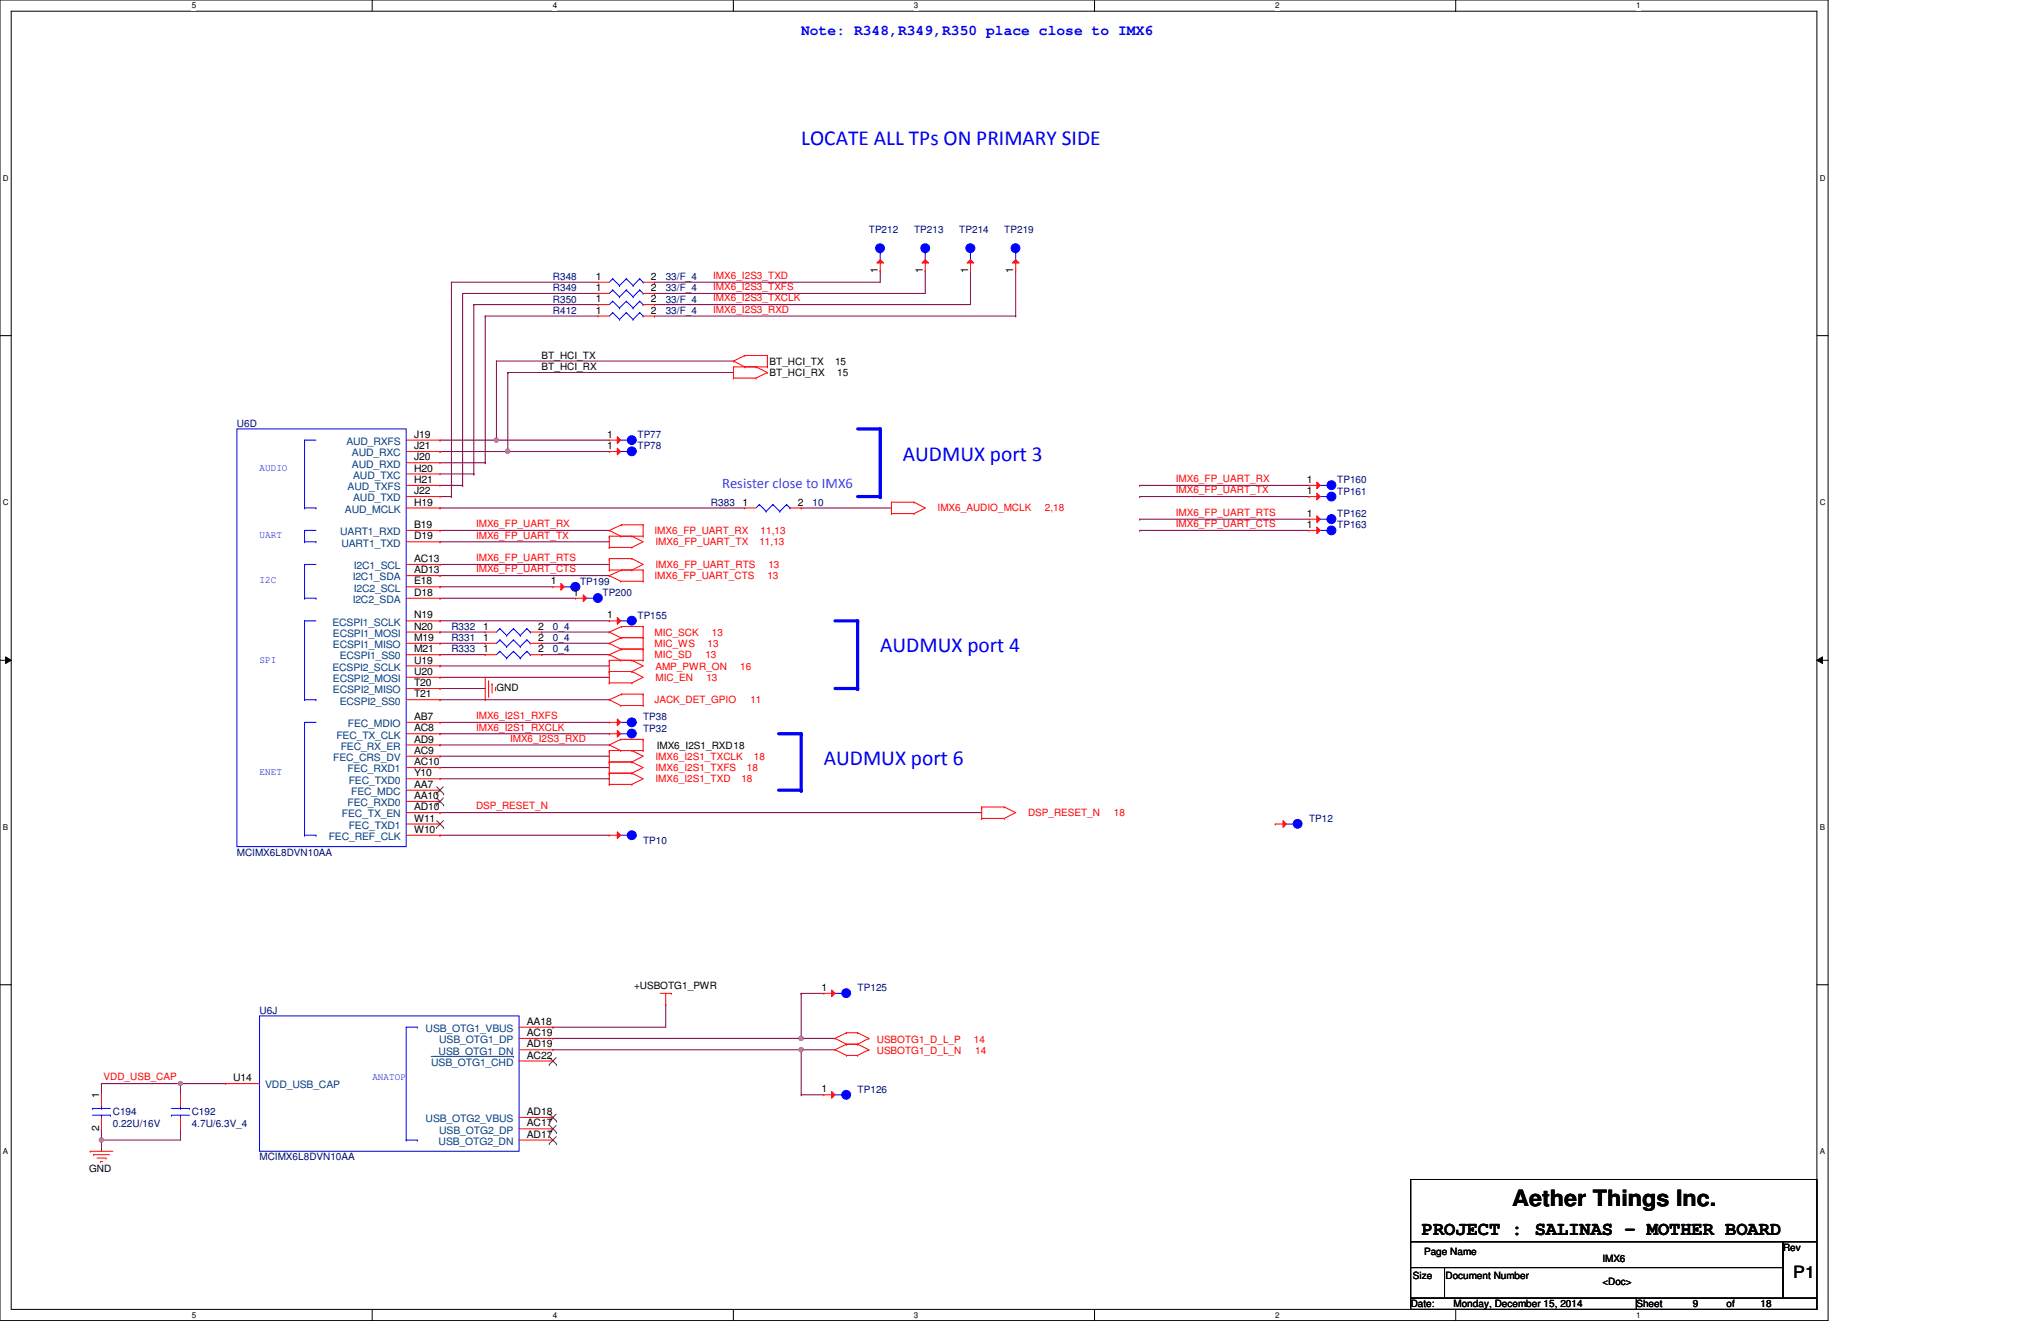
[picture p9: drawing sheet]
<svg xmlns="http://www.w3.org/2000/svg" width="432mm" height="279mm" viewBox="0 0 432 279" stroke-linecap="round" stroke-linejoin="round" font-family="sans-serif">
<path d="M0 0h386.8v279.3h-386.8zM2.4 2.4h382v274.5h-382z" fill="none" stroke="#000" stroke-width=".21"/>
<g fill="#fff">
<path d="M40.6 .3h.9v1.9h-.9z"/>
<path d="M40.6 277.2h.9v1.9h-.9z"/>
</g>
<path d="M78.7 0v2.4M78.7 276.9v2.4" fill="none" stroke="#000" stroke-width=".21"/>
<g fill="#fff">
<path d="M116.9 .3h1v1.9h-1z"/>
<path d="M116.9 277.2h1v1.9h-1z"/>
</g>
<path d="M155.2 0v2.4M155.2 276.9v2.4" fill="none" stroke="#000" stroke-width=".21"/>
<g fill="#fff">
<path d="M193.3 .3h1v1.9h-1z"/>
<path d="M193.3 277.2h1v1.9h-1z"/>
</g>
<path d="M231.6 0v2.4M231.6 276.9v2.4" fill="none" stroke="#000" stroke-width=".21"/>
<g fill="#fff">
<path d="M269.7 .3h1v1.9h-1z"/>
<path d="M269.7 277.2h1v1.9h-1z"/>
</g>
<path d="M308 0v2.4M308 276.9v2.4" fill="none" stroke="#000" stroke-width=".21"/>
<g fill="#fff">
<path d="M346.2 .3h.9v1.9h-.9z"/>
<path d="M346.2 277.2h.9v1.9h-.9z"/>
<path d="M.6 36.7h1.2v1.9h-1.2z"/>
<path d="M385 36.7h1.2v1.9h-1.2z"/>
<path d="M.6 105.3h1.2v1.9h-1.2z"/>
<path d="M385 105.3h1.2v1.9h-1.2z"/>
</g>
<path d="M0 71h2.4M384.4 71h2.4" fill="none" stroke="#000" stroke-width=".21"/>
<g fill="#fff">
<path d="M.6 173.9h1.1v2h-1.1z"/>
<path d="M385 173.9h1.1v2h-1.1z"/>
</g>
<path d="M0 139.7h2.4M1.2 138.9l1.2 .8-1.2 .6zM384.4 139.7l1.2-.8v1.4zM384.4 139.7h2.4" fill="none" stroke="#000" stroke-width=".21"/>
<path d="M1.2 138.9l1.2 .8-1.2 .6zM384.4 139.7l1.2-.8v1.4z" fill="#000"/>
<g fill="#fff">
<path d="M.6 242.6h1.1v1.9h-1.1z"/>
<path d="M385 242.6h1.1v1.9h-1.1z"/>
</g>
<path d="M0 208.3h2.4M384.4 208.3h2.4" fill="none" stroke="#000" stroke-width=".21"/>
<path d="M164.7 155.2h4.8" fill="none" stroke="#00f" stroke-width=".68"/>
<circle cx="169.5" cy="155.2" r=".34" fill="#00f"/>
<path d="M169.5 155.2v11.9" fill="none" stroke="#00f" stroke-width=".68"/>
<circle cx="169.5" cy="167.1" r=".34" fill="#00f"/>
<path d="M164.7 167.1h4.8" fill="none" stroke="#00f" stroke-width=".68"/>
<circle cx="169.5" cy="167.1" r=".34" fill="#00f"/>
<path d="M176.7 131.3h4.7" fill="none" stroke="#00f" stroke-width=".68"/>
<circle cx="181.4" cy="131.3" r=".34" fill="#00f"/>
<path d="M181.4 131.3v14.3" fill="none" stroke="#00f" stroke-width=".68"/>
<circle cx="181.4" cy="145.6" r=".34" fill="#00f"/>
<path d="M176.7 145.6h4.7" fill="none" stroke="#00f" stroke-width=".68"/>
<circle cx="181.4" cy="145.6" r=".34" fill="#00f"/>
<path d="M181.4 90.7h4.8" fill="none" stroke="#00f" stroke-width=".68"/>
<circle cx="186.2" cy="90.7" r=".34" fill="#00f"/>
<path d="M186.2 90.7v14.3" fill="none" stroke="#00f" stroke-width=".68"/>
<circle cx="186.2" cy="105" r=".34" fill="#00f"/>
<path d="M181.4 105h4.8" fill="none" stroke="#00f" stroke-width=".68"/>
<circle cx="186.2" cy="105" r=".34" fill="#00f"/>
<path d="M93.1 93.1h.1M93.1 93.1h11.9M93.1 145.6h.1M93.1 145.6h9.6" fill="none" stroke="#800040" stroke-width=".21"/>
<circle cx="105" cy="93.1" r=".45" fill="#f0f"/>
<circle cx="105" cy="93.1" r=".45" fill="none" stroke="#f0f" stroke-width=".21"/>
<path d="M93.1 95.5h.1M93.1 95.5h14.3" fill="none" stroke="#800040" stroke-width=".21"/>
<circle cx="107.4" cy="95.5" r=".47" fill="#f0f"/>
<circle cx="107.4" cy="95.5" r=".47" fill="none" stroke="#f0f" stroke-width=".21"/>
<g fill="none" stroke="#800040" stroke-width=".21">
<path d="M95.5 59.7h.1M95.5 59.7h31M138.5 59.7h.1M186.2 57.3h.1M186.2 57.3v2.4h-47.7M195.7 57.3h.1M195.7 57.3v4.8h-57.2M205.3 57.3h.1M205.3 57.3v7.1h-66.8M97.9 62.1h.1M97.9 62.1h28.6M100.2 64.4h.1"/>
<path d="M100.2 64.4h26.3M105 76.4h.1M105 76.4h50.2M105 76.4v16.7M107.4 78.8h.1M107.4 78.8h47.8M107.4 78.8v16.7M138.5 62.1h.1M138.5 64.4h.1M93.1 97.9h9.6M102.7 97.9h.1M105 93.1h.1"/>
<path d="M105 93.1h23.9M107.4 95.5h.1M107.4 95.5h21.5M93.1 107.4h.1M93.1 112.2h.1M93.1 114.6h.1M93.1 119.4h.1M93.1 102.7h4.8M93.1 107.4h64.5M93.1 105h2.4M93.1 112.2h35.8M93.1 114.6h35.8"/>
<path d="M93.1 119.4h35.8M93.1 100.2h7.1M95.5 105h.1M97.9 102.7h.1M100.2 100.2h.1M169.5 107.4h.1M169.5 107.4h19.1M241.1 102.7h.1M241.1 105h.1M241.1 109.8h.1M241.1 112.2h.1M241.1 102.7h35.8"/>
<path d="M241.1 105h35.8M241.1 112.2h35.8M241.1 109.8h35.8M93.1 131.3h.1M93.1 121.8h.1M93.1 138.5h.1M93.1 136.1h.1M93.1 133.7h.1M93.1 126.5h.1M93.1 124.1h.1M93.1 138.5h9.6M93.1 131.3h35.8"/>
<path d="M93.1 121.8h35.8M93.1 136.1h9.6M93.1 133.7h9.6M93.1 126.5h28.7M93.1 124.1h23.9M114.6 138.5h.1M114.6 136.1h.1M114.6 133.7h.1M114.6 138.5h14.3M114.6 136.1h14.3M114.6 133.7h14.3M93.1 155.2h.1"/>
<path d="M93.1 152.8h.1M93.1 140.8h.1M93.1 143.3h.1M93.1 148h.1M93.1 159.9h.1M93.1 155.2h35.8M93.1 152.8h35.8M93.1 140.8h35.8M93.1 143.3h35.8M93.1 148h35.8M93.1 159.9h35.8M93.1 176.7h.1"/>
<path d="M93.1 171.9h.1M93.1 176.7h35.8M93.1 164.7h35.8M93.1 162.3h35.8M93.1 171.9h114.6M128.9 164.7h.1M128.9 162.3h.1M21.5 229.2h.1M21.5 229.2h16.7"/>
</g>
<circle cx="38.2" cy="229.2" r=".45" fill="#f0f"/>
<circle cx="38.2" cy="229.2" r=".45" fill="none" stroke="#f0f" stroke-width=".21"/>
<path d="M21.5 229.2h.1M21.5 238.8h.1M21.5 229.2v2.4M21.5 238.8v4.7M38.2 229.2h.1M38.2 238.8h.1M38.2 229.2v2.4M38.2 238.8v2.3h-16.7M38.2 229.2h9.6M21.5 241.1h.1" fill="none" stroke="#800040" stroke-width=".21"/>
<circle cx="21.4" cy="241.1" r=".45" fill="#f0f"/>
<circle cx="21.4" cy="241.1" r=".45" fill="none" stroke="#f0f" stroke-width=".21"/>
<path d="M117 217.3h.1M117 219.6h52.5M140.8 212.5h.1M140.8 212.5v4.8h-23.8M169.5 219.6h.1M117 222h52.5M169.5 222h.1" fill="none" stroke="#800040" stroke-width=".21"/>
<circle cx="169.5" cy="222" r=".45" fill="#f0f"/>
<circle cx="169.5" cy="222" r=".45" fill="none" stroke="#f0f" stroke-width=".21"/>
<path d="M169.5 210.1h.1M169.5 210.1v9.5" fill="none" stroke="#800040" stroke-width=".21"/>
<circle cx="169.5" cy="219.6" r=".46" fill="#f0f"/>
<circle cx="169.5" cy="219.6" r=".46" fill="none" stroke="#f0f" stroke-width=".21"/>
<g fill="none" stroke="#800040" stroke-width=".21">
<path d="M95.5 59.7v45.3M214.9 57.3v9.5M97.9 62.1v40.6M100.2 64.4v35.8M102.7 66.8h.1M102.7 66.8h23.8M102.7 66.8v31.1M138.5 66.8h.1M138.5 66.8h76.4M214.9 66.8h.1M102.7 97.9h.1M95.5 105h.1"/>
<path d="M97.9 102.7h.1M100.2 100.2h.1M93.1 157.6h.1M93.1 157.6h35.8M169.5 210.1h.1M169.5 219.6h.1M169.5 210.1h4.8M169.5 219.6h7.2M169.5 222h.1M169.5 231.6h.1M169.5 222v9.6M169.5 231.6h4.8"/>
<path d="M169.5 222h7.2"/>
</g>
<g fill="none" stroke="#f00" stroke-width=".21">
<path d="M155.2 80h.1M155.2 77.6h.1M155.2 76.4h.1M155.2 77.6h7.1M155.2 80h4.7M155.2 77.6v2.4M155.2 76.4l2.4 1.2M157.6 75.2h.1M157.6 77.6h.1M157.6 75.2l-2.4 1.2M157.6 75.2h4.7M159.9 77.6h.1"/>
<path d="M159.9 80h.1M159.9 77.6l2.4 1.2M162.3 78.8h.1M162.3 75.2h.1M162.3 77.6h.1M162.3 78.8l-2.4 1.2M162.3 75.2v2.4M128.9 113.4h.1M128.9 115.8h.1M128.9 113.6h.1M128.9 112.2h.1M128.9 118.2h.1"/>
<path d="M128.9 118.4h.1M128.9 113.4v2.4M128.9 118.2v2.4M128.9 113.4h7.2M128.9 115.8h4.8M128.9 112.2l2.4 1.2M128.9 118.2h4.8M131.3 113.4h.1M131.5 111h.1M131.5 111l-2.6 1.2M131.5 111h4.6M133.7 113.4h.1"/>
<path d="M133.7 115.8h.1M133.7 118.2h.1M133.7 113.4l2.4 1.2-2.4 1.2M133.7 118.2l2.4 1.2-2.4 1.2M136.1 111h.1M136.1 113.4h.1M136.1 111v2.4M188.6 106.2h.1M188.6 108.6h.1M188.6 106.5h.1M188.6 106.2h4.8M188.6 108.6h4.8"/>
<path d="M188.6 106.2v2.4M193.4 106.2h.1M193.4 108.6h.1M193.4 106.2l2.3 1.2-2.3 1.2M128.9 138.5h.1M128.9 139.7h.1M128.9 139.9h.1M128.9 120.6h.1M128.9 121.8h.1M128.9 133.7h.1M128.9 136.1h.1M128.9 139.7v4.7"/>
<path d="M128.9 139.7h7.2M128.9 138.5l2.4 1.2M128.9 120.6h7.2M128.9 121.8l2.4 1.1M128.9 133.7l2.4 1.2M128.9 136.1l2.4 1.2M131.3 139.7h.1M131.3 122.9h.1M131.3 134.9h.1M131.3 137.3h.1M131.3 137.3h4.8M131.3 122.9h4.8"/>
<path d="M131.3 134.9h4.8M131.5 137.3h.1M131.5 120.6h.1M131.5 132.5h.1M131.5 134.9h.1M131.5 137.3l-2.6 1.2M131.5 120.6l-2.6 1.2M131.5 132.5l-2.6 1.2M131.5 132.5h4.6M131.5 134.9l-2.6 1.2M133.7 139.7h.1M133.7 120.6h.1"/>
<path d="M133.7 139.7l2.4 1.1-2.4 1.2M136.1 137.3h.1M136.1 139.7h.1M136.1 120.6h.1M136.1 122.9h.1M136.1 132.5h.1M136.1 134.9h.1M136.1 120.6v2.3M136.1 132.5v7.2M102.7 148h.1M102.7 143.3v4.7M103.4 147.3h.1"/>
<path d="M103.4 144v3.3M104.1 144.7h.1M104.1 144.7v1.9M104.8 145.9h.1M104.8 145.4v.5M128.9 157.6h.1M128.9 158.7h.1M128.9 159h.1M128.9 142h.1M128.9 144.4h.1M128.9 142.3h.1M128.9 148h.1"/>
<path d="M128.9 158.7h7.2M128.9 157.6l2.4 1.1M128.9 158.7v7.2M128.9 142h4.8M128.9 144.4h4.8M128.9 148l2.4 1.2M131.3 156.4h.1M131.3 158.7h.1M131.3 149.2h.1M131.3 156.4l-2.4 1.2M131.3 156.4h4.8M131.3 149.2h4.8"/>
<path d="M131.5 146.8h.1M131.5 146.8l-2.6 1.2M131.5 146.8h4.6M133.7 158.7h.1M133.7 142h.1M133.7 144.4h.1M133.7 158.7l2.4 1.2-2.4 1.3M133.7 142l2.4 1.3-2.4 1.1M136.1 156.4h.1M136.1 158.7h.1M136.1 146.8h.1M136.1 149.2h.1"/>
<path d="M136.1 146.8v2.4M136.1 156.4v2.3M128.9 161.2h.1M128.9 163.5h.1M128.9 165.9h.1M128.9 163.8h.1M128.9 161.4h.1M128.9 161.2h4.8M128.9 163.5h4.8M128.9 165.9h4.8M133.7 161.2h.1M133.7 163.5h.1"/>
<path d="M133.7 165.9h.1M133.7 163.5l2.4 1.2-2.4 1.2M133.7 161.2l2.4 1.1-2.4 1.2M207.7 170.7h.1M207.7 173.1h.1M207.7 170.9h.1M207.7 170.7h4.8M207.7 173.1h4.8M207.7 170.7v2.4M212.5 170.7h.1M212.5 173.1h.1M212.5 170.7l2.4 1.2-2.4 1.2"/>
<path d="M139.7 210.1h2.3M140.8 212.5h.1M140.8 210.1v2.4M142 210.1h.1M176.7 219.6h.1M176.7 219.6l2.4 1.3M179.1 218.4h.1M179.1 218.4l-2.4 1.2M179.1 218.4h2.3M181.4 218.4h.1M181.4 218.4l2.4 1.2M183.8 219.6h.1"/>
<path d="M183.8 219.6l-2.4 1.3M176.7 222h.1M176.7 222l2.4 1.2M179.1 220.9h.1M179.1 223.2h.1M179.1 220.9h2.3M179.1 223.2h2.3M179.1 220.9l-2.4 1.1M181.4 220.9h.1M181.4 223.2h.1M181.4 220.9l2.4 1.1M183.8 222h.1"/>
<path d="M183.8 222l-2.4 1.2M19.1 243.5h.1M19.1 243.5h4.8M19.8 244.2h.1M19.8 244.2h3.4M20.5 244.9h1.9M21.3 245.7h.1M21.3 245.7h.4M22.4 244.9h.1"/>
</g>
<path d="M298.4 249.5h86v13.1h-86zM298.4 268.1h7.2v6.5h-7.2zM298.4 274.6h47.8v2.3h-47.8zM298.4 262.6h78.8v5.5h-78.8zM305.6 268.1h71.6v6.5h-71.6zM346.2 274.6h38.2v2.3h-38.2zM377.2 262.6h7.2v12h-7.2z" fill="none" stroke="#000" stroke-width=".21"/>
<circle cx="121.7" cy="124.1" r=".95" fill="#00f"/>
<g fill="none" stroke="#00f" stroke-width=".21">
<path d="M119.4 124.1h1.4M120.8 124.1h.1"/>
<circle cx="121.7" cy="124.1" r=".95"/>
</g>
<path d="M118.7 123.4l.7 .7-.7 .7z" fill="#f00"/>
<path d="M117 124.1h.1M117 124.1h2.4M118.7 123.4l.7 .7-.7 .7z" fill="none" stroke="#f00" stroke-width=".21"/>
<circle cx="126.5" cy="126.5" r=".94" fill="#00f"/>
<g fill="none" stroke="#00f" stroke-width=".21">
<path d="M124.1 126.5h1.5M125.6 126.5h.1"/>
<circle cx="126.5" cy="126.5" r=".94"/>
</g>
<path d="M123.4 125.8l.7 .7-.7 .8z" fill="#f00"/>
<g fill="none" stroke="#f00" stroke-width=".21">
<path d="M126.5 59.7h.1M126.5 59.7h2.4M136.1 59.7h2.4M138.5 59.7h.1M121.8 126.5h.1M121.8 126.5h2.3M123.4 125.8l.7 .7-.7 .8zM109.8 217.3h7.2M109.8 219.6h7.2M117 217.3h.1M117 219.6h.1M47.8 229.2h.1"/>
<path d="M47.8 229.2h7.1M109.8 236.3h7.2M109.8 238.8h7.2M109.8 222h7.2M109.8 224.4h7.2M117 236.3h.1M117 238.8h.1M117 222h.1M117 224.4h.1M109.8 241.1h7.2M117 241.1h.1"/>
</g>
<g fill="none" stroke="#00f" stroke-width=".21">
<path d="M129.6 59h.1M129.6 59l-.7 .7M129.6 59l1.5 1.4M132.5 59h.1M132.5 59l-1.4 1.4M132.5 59l1.4 1.4M135.3 59h.1M135.3 59l-1.4 1.4M135.3 59l.8 .7M136.1 59.7h.1M131.1 60.4h.1M133.9 60.4h.1"/>
<path d="M54.9 214.9h54.9v28.6h-54.9zM88.3 217.3h.1M88.3 217.3h-2.4v23.8M85.9 241.1h.1M85.9 241.1h2.4M88.3 241.1h.1"/>
</g>
<g fill="none" stroke="#804000" stroke-width=".21">
<path d="M116.2 237.1h.1M116.2 239.5h.1M116.2 225.2h.1M116.2 235.6l1.5 1.5M116.2 238l1.5 1.5M116.2 223.7l1.5 1.5M117.7 235.6l-1.5 1.5M117.7 238l-1.5 1.5M117.7 223.7l-1.5 1.5M117.7 237.1h.1M117.7 239.5h.1M117.7 225.2h.1"/>
<path d="M116.2 241.9h.1M116.2 240.4l1.5 1.5M117.7 240.4l-1.5 1.5M117.7 241.9h.1"/>
</g>
<path d="M91.2 223.4h17.4M108.6 223.4h.1" fill="none" stroke="#004080" stroke-width=".21"/>
<circle cx="281.7" cy="102.6" r=".94" fill="#00f"/>
<g fill="none" stroke="#00f" stroke-width=".21">
<path d="M279.3 102.7h1.5M280.8 102.7h.1"/>
<circle cx="281.7" cy="102.6" r=".94"/>
</g>
<path d="M278.6 101.9l.7 .8-.7 .7z" fill="#f00"/>
<path d="M276.9 102.7h.1M276.9 102.7h2.4M278.6 101.9l.7 .8-.7 .7zM21.5 231.6h.1M21.5 238.8h.1M21.5 231.6v2.4M21.5 236.3v2.5" fill="none" stroke="#f00" stroke-width=".21"/>
<path d="M19.6 234.4h.1M19.6 235.9h3.8M19.6 234.4h3.8M21.5 234.4h.1M21.5 235.9h.1M21.5 234v.4M21.5 235.9v.4M23.4 235.9h.1" fill="none" stroke="#00f" stroke-width=".21"/>
<circle cx="133.7" cy="93.1" r=".95" fill="#00f"/>
<g fill="none" stroke="#00f" stroke-width=".21">
<path d="M131.3 93.1h1.4M132.7 93.1h.1"/>
<circle cx="133.7" cy="93.1" r=".95"/>
</g>
<path d="M130.6 92.4l.7 .7-.7 .7z" fill="#f00"/>
<path d="M128.9 93.1h.1M128.9 93.1h2.4M130.6 92.4l.7 .7-.7 .7z" fill="none" stroke="#f00" stroke-width=".21"/>
<circle cx="274.5" cy="174.2" r=".94" fill="#00f"/>
<g fill="none" stroke="#00f" stroke-width=".21">
<path d="M272.2 174.3h1.4M273.6 174.3h.1"/>
<circle cx="274.5" cy="174.2" r=".94"/>
</g>
<path d="M271.4 173.6l.8 .7-.8 .7z" fill="#f00"/>
<path d="M269.8 174.3h.1M269.8 174.3h2.4M271.4 173.6l.8 .7-.8 .7z" fill="none" stroke="#f00" stroke-width=".21"/>
<circle cx="281.7" cy="105" r=".94" fill="#00f"/>
<g fill="none" stroke="#00f" stroke-width=".21">
<path d="M279.3 105h1.5M280.8 105h.1"/>
<circle cx="281.7" cy="105" r=".94"/>
</g>
<path d="M278.6 104.3l.7 .7-.7 .7z" fill="#f00"/>
<path d="M276.9 105h.1M276.9 105h2.4M278.6 104.3l.7 .7-.7 .7z" fill="none" stroke="#f00" stroke-width=".21"/>
<circle cx="133.7" cy="131.3" r=".95" fill="#00f"/>
<g fill="none" stroke="#00f" stroke-width=".21">
<path d="M131.3 131.3h1.4M132.7 131.3h.1"/>
<circle cx="133.7" cy="131.3" r=".95"/>
</g>
<path d="M130.6 130.6l.7 .7-.7 .7z" fill="#f00"/>
<path d="M126.5 62.1h.1M126.5 62.1h2.4M136.1 62.1h2.4M138.5 62.1h.1M128.9 131.3h.1M128.9 131.3h2.4M130.6 130.6l.7 .7-.7 .7z" fill="none" stroke="#f00" stroke-width=".21"/>
<path d="M129.6 61.3h.1M129.6 61.3l-.7 .8M129.6 61.3l1.5 1.5M131.1 62.8h.1M132.5 61.3h.1M132.5 61.3l-1.4 1.5M132.5 61.3l1.4 1.5M133.9 62.8h.1M135.3 61.3h.1M135.3 61.3l-1.4 1.5M135.3 61.3l.8 .8M136.1 62.1h.1" fill="none" stroke="#00f" stroke-width=".21"/>
<circle cx="186.2" cy="52.5" r=".94" fill="#00f"/>
<g fill="none" stroke="#00f" stroke-width=".21">
<path d="M186.2 53.5h.1M186.2 53.5v1.4"/>
<circle cx="186.2" cy="52.5" r=".94"/>
</g>
<path d="M185.5 55.6l.7-.7 .7 .7z" fill="#f00"/>
<path d="M185.5 55.6l.7-.7 .7 .7zM186.2 57.3h.1M186.2 54.9v2.4" fill="none" stroke="#f00" stroke-width=".21"/>
<circle cx="133.7" cy="152.8" r=".95" fill="#00f"/>
<g fill="none" stroke="#00f" stroke-width=".21">
<path d="M131.3 152.8h1.4M132.7 152.8h.1"/>
<circle cx="133.7" cy="152.8" r=".95"/>
</g>
<path d="M130.6 152.1l.7 .7-.7 .7z" fill="#f00"/>
<path d="M128.9 152.8h.1M128.9 152.8h2.4M130.6 152.1l.7 .7-.7 .7z" fill="none" stroke="#f00" stroke-width=".21"/>
<circle cx="281.7" cy="109.8" r=".94" fill="#00f"/>
<g fill="none" stroke="#00f" stroke-width=".21">
<path d="M279.3 109.8h1.5M280.8 109.8h.1"/>
<circle cx="281.7" cy="109.8" r=".94"/>
</g>
<path d="M278.6 109.1l.7 .7-.7 .7z" fill="#f00"/>
<path d="M276.9 109.8h.1M276.9 109.8h2.4M278.6 109.1l.7 .7-.7 .7z" fill="none" stroke="#f00" stroke-width=".21"/>
<circle cx="195.7" cy="52.5" r=".94" fill="#00f"/>
<g fill="none" stroke="#00f" stroke-width=".21">
<path d="M195.7 53.5h.1M195.7 53.5v1.4"/>
<circle cx="195.7" cy="52.5" r=".94"/>
</g>
<path d="M195 55.6l.7-.7 .8 .7z" fill="#f00"/>
<path d="M195 55.6l.7-.7 .8 .7zM195.7 57.3h.1M195.7 54.9v2.4" fill="none" stroke="#f00" stroke-width=".21"/>
<circle cx="133.7" cy="95.5" r=".95" fill="#00f"/>
<g fill="none" stroke="#00f" stroke-width=".21">
<path d="M131.3 95.5h1.4M132.7 95.5h.1"/>
<circle cx="133.7" cy="95.5" r=".95"/>
</g>
<path d="M130.6 94.8l.7 .7-.7 .7z" fill="#f00"/>
<path d="M128.9 95.5h.1M128.9 95.5h2.4M130.6 94.8l.7 .7-.7 .7zM157.6 107.4h.1M157.6 107.4h2.3M167.1 107.4h2.4M169.5 107.4h.1" fill="none" stroke="#f00" stroke-width=".21"/>
<path d="M160.7 106.7h.1M160.7 106.7l1.4 1.5M160.7 106.7l-.8 .7M162.1 108.2h.1M163.5 106.7h.1M163.5 106.7l1.5 1.5M163.5 106.7l-1.4 1.5M165 108.2h.1M166.4 106.7h.1M166.4 106.7l.7 .7M166.4 106.7l-1.4 1.5M167.1 107.4h.1" fill="none" stroke="#00f" stroke-width=".21"/>
<circle cx="205.3" cy="52.5" r=".95" fill="#00f"/>
<g fill="none" stroke="#00f" stroke-width=".21">
<path d="M205.3 53.5h.1M205.3 53.5v1.4"/>
<circle cx="205.3" cy="52.5" r=".95"/>
</g>
<path d="M204.6 55.6l.7-.7 .7 .7z" fill="#f00"/>
<path d="M204.6 55.6l.7-.7 .7 .7zM205.3 57.3h.1M205.3 54.9v2.4" fill="none" stroke="#f00" stroke-width=".21"/>
<circle cx="281.7" cy="112.2" r=".94" fill="#00f"/>
<g fill="none" stroke="#00f" stroke-width=".21">
<path d="M279.3 112.2h1.5M280.8 112.2h.1"/>
<circle cx="281.7" cy="112.2" r=".94"/>
</g>
<path d="M278.6 111.5l.7 .7-.7 .7z" fill="#f00"/>
<g fill="none" stroke="#f00" stroke-width=".21">
<path d="M126.5 64.4h.1M126.5 66.8h.1M126.5 64.4h2.4M126.5 66.8h2.4M136.1 64.4h2.4M136.1 66.8h2.4M138.5 64.4h.1M138.5 66.8h.1M276.9 112.2h.1M276.9 112.2h2.4M278.6 111.5l.7 .7-.7 .7zM102.7 133.7h.1"/>
<path d="M102.7 138.5h.1M102.7 136.1h.1M102.7 133.7h2.3M102.7 138.5h2.3M102.7 136.1h2.3M112.2 133.7h2.4M112.2 138.5h2.4M112.2 136.1h2.4M114.6 133.7h.1M114.6 138.5h.1M114.6 136.1h.1M38.2 238.8h.1"/>
<path d="M38.2 231.6h.1M38.2 231.6v2.4M38.2 236.3v2.5"/>
</g>
<g fill="none" stroke="#00f" stroke-width=".21">
<path d="M129.6 63.7h.1M129.6 66.1h.1M129.6 63.7l-.7 .7M129.6 63.7l1.5 1.5M129.6 66.1l-.7 .7M129.6 66.1l1.5 1.5M131.1 65.2h.1M131.1 67.6h.1M132.5 63.7h.1M132.5 66.1h.1M132.5 63.7l-1.4 1.5M132.5 63.7l1.4 1.5"/>
<path d="M132.5 66.1l-1.4 1.5M132.5 66.1l1.4 1.5M133.9 65.2h.1M133.9 67.6h.1M135.3 63.7h.1M135.3 66.1h.1M135.3 63.7l-1.4 1.5M135.3 63.7l.8 .7M135.3 66.1l-1.4 1.5M135.3 66.1l.8 .7M136.1 64.4h.1M136.1 66.8h.1"/>
<path d="M105.7 133h.1M105.7 137.8h.1M105.7 135.3h.1M105.7 133l-.7 .7M105.7 133l1.5 1.4M105.7 137.8l-.7 .7M105.7 137.8l1.5 1.4M105.7 135.3l-.7 .8M105.7 135.3l1.5 1.5M107.2 134.4h.1M107.2 139.2h.1M107.2 136.8h.1"/>
<path d="M108.6 133h.1M108.6 137.8h.1M108.6 135.3h.1M108.6 133l-1.4 1.4M108.6 133l1.5 1.4M108.6 137.8l-1.4 1.4M108.6 137.8l1.5 1.4M108.6 135.3l-1.4 1.5M108.6 135.3l1.5 1.5M110.1 134.4h.1M110.1 139.2h.1M110.1 136.8h.1"/>
<path d="M111.5 133h.1M111.5 137.8h.1M111.5 135.3h.1M111.5 133l-1.4 1.4M111.5 133l.7 .7M111.5 137.8l-1.4 1.4M111.5 137.8l.7 .7M111.5 135.3l-1.4 1.5M111.5 135.3l.7 .8M112.2 133.7h.1M112.2 138.5h.1M112.2 136.1h.1"/>
<path d="M36.3 235.9h.1M36.3 234.4h3.8M36.3 235.9h3.8M38.2 235.9h.1M38.2 234.4h.1M38.2 234v.4M38.2 235.9v.4M40.1 234.4h.1"/>
</g>
<circle cx="133.7" cy="155.2" r=".95" fill="#00f"/>
<g fill="none" stroke="#00f" stroke-width=".21">
<path d="M131.3 155.2h1.4M132.7 155.2h.1"/>
<circle cx="133.7" cy="155.2" r=".95"/>
</g>
<path d="M130.6 154.5l.7 .7-.7 .7z" fill="#f00"/>
<path d="M128.9 155.2h.1M128.9 155.2h2.4M130.6 154.5l.7 .7-.7 .7z" fill="none" stroke="#f00" stroke-width=".21"/>
<circle cx="214.8" cy="52.5" r=".94" fill="#00f"/>
<g fill="none" stroke="#00f" stroke-width=".21">
<path d="M214.9 53.5h.1M214.9 53.5v1.4"/>
<circle cx="214.8" cy="52.5" r=".94"/>
</g>
<path d="M214.9 54.9l.7 .7h-1.4z" fill="#f00"/>
<path d="M214.9 54.9l.7 .7h-1.4zM214.9 57.3h.1M214.9 54.9v2.4" fill="none" stroke="#f00" stroke-width=".21"/>
<circle cx="133.7" cy="176.7" r=".95" fill="#00f"/>
<g fill="none" stroke="#00f" stroke-width=".21">
<path d="M131.3 176.7h1.4M132.7 176.7h.1"/>
<circle cx="133.7" cy="176.7" r=".95"/>
</g>
<path d="M130.6 175.9l.7 .8-.7 .7z" fill="#f00"/>
<path d="M128.9 176.7h.1M128.9 176.7h2.4M130.6 175.9l.7 .8-.7 .7z" fill="none" stroke="#f00" stroke-width=".21"/>
<circle cx="179" cy="210.1" r=".94" fill="#00f"/>
<g fill="none" stroke="#00f" stroke-width=".21">
<path d="M176.7 210.1h1.4M178.1 210.1h.1"/>
<circle cx="179" cy="210.1" r=".94"/>
</g>
<path d="M175.9 209.4l.8 .7-.8 .7z" fill="#f00"/>
<g fill="none" stroke="#f00" stroke-width=".21">
<path d="M85.9 93.1h7.2M85.9 95.5h7.2M85.9 97.9h7.2M93.1 93.1h.1M93.1 95.5h.1M93.1 97.9h.1M85.9 102.7h7.2M85.9 100.2h7.2M85.9 105h7.2M85.9 107.4h7.2M85.9 112.2h7.2M85.9 114.6h7.2"/>
<path d="M85.9 119.4h7.2M93.1 102.7h.1M93.1 100.2h.1M93.1 105h.1M93.1 107.4h.1M93.1 112.2h.1M93.1 114.6h.1M93.1 119.4h.1M85.9 121.8h7.2M85.9 124.1h7.2M85.9 126.5h7.2M85.9 131.3h7.2"/>
<path d="M85.9 133.7h7.2M85.9 136.1h7.2M85.9 138.5h7.2M93.1 121.8h.1M93.1 124.1h.1M93.1 126.5h.1M93.1 131.3h.1M93.1 133.7h.1M93.1 136.1h.1M93.1 138.5h.1M85.9 140.8h7.2M85.9 143.3h7.2"/>
<path d="M85.9 145.6h7.2M85.9 148h7.2M85.9 152.8h7.2M85.9 155.2h7.2M85.9 157.6h7.2M85.9 159.9h7.2M93.1 140.8h.1M93.1 143.3h.1M93.1 145.6h.1M93.1 148h.1M93.1 152.8h.1M93.1 155.2h.1"/>
<path d="M93.1 157.6h.1M93.1 159.9h.1M85.9 167.1h7.2M85.9 162.3h7.2M85.9 164.7h7.2M85.9 169.5h7.2M85.9 171.9h7.2M85.9 174.3h7.2M85.9 176.7h7.2M93.1 167.1h.1M93.1 162.3h.1M93.1 164.7h.1"/>
<path d="M93.1 169.5h.1M93.1 171.9h.1M93.1 174.3h.1M93.1 176.7h.1M174.3 210.1h.1M174.3 210.1h2.4M175.9 209.4l.8 .7-.8 .7z"/>
</g>
<g fill="none" stroke="#00f" stroke-width=".21">
<path d="M50.1 90.7h35.8v88.4h-35.8zM64.4 93.1h.1M64.4 93.1h2.4M64.4 93.1v14.3M64.4 107.4h.1M64.4 112.2h.1M64.4 114.6h.1M64.4 119.4h.1M64.4 112.2v2.4M64.4 119.4v7.1M64.4 107.4h2.4M64.4 112.2h2.4"/>
<path d="M64.4 114.6h2.4M64.4 119.4h2.4M66.8 107.4h.1M66.8 114.6h.1M64.4 126.5h.1M64.4 131.3h.1M64.4 131.3v16.7M64.4 126.5h2.4M64.4 131.3h2.4M66.8 126.5h.1M64.4 148h.1M64.4 152.8h.1"/>
<path d="M64.4 152.8v23.9M64.4 148h2.4M64.4 152.8h2.4M66.8 148h.1M64.4 176.7h.1M64.4 176.7h2.4M66.8 176.7h.1"/>
</g>
<path d="M92.3 167.9h.1M92.3 170.3h.1M92.3 175h.1M92.4 166.4l1.5 1.5M92.4 168.8l1.5 1.5M92.4 173.6l1.5 1.4M93.8 166.4l-1.5 1.5M93.8 168.8l-1.5 1.5M93.8 173.6l-1.5 1.4M93.9 167.9h.1M93.9 170.3h.1M93.9 175h.1" fill="none" stroke="#804000" stroke-width=".21"/>
<circle cx="179" cy="231.6" r=".94" fill="#00f"/>
<g fill="none" stroke="#00f" stroke-width=".21">
<path d="M176.7 231.6h1.4M178.1 231.6h.1"/>
<circle cx="179" cy="231.6" r=".94"/>
</g>
<path d="M175.9 230.8l.8 .8-.8 .7z" fill="#f00"/>
<path d="M174.3 231.6h.1M174.3 231.6h2.4M175.9 230.8l.8 .8-.8 .7z" fill="none" stroke="#f00" stroke-width=".21"/>
<circle cx="105" cy="93.1" r=".45" fill="#f0f"/>
<circle cx="105" cy="93.1" r=".45" fill="none" stroke="#f0f" stroke-width=".21"/>
<circle cx="107.4" cy="95.5" r=".47" fill="#f0f"/>
<circle cx="107.4" cy="95.5" r=".47" fill="none" stroke="#f0f" stroke-width=".21"/>
<circle cx="38.2" cy="229.2" r=".45" fill="#f0f"/>
<circle cx="38.2" cy="229.2" r=".45" fill="none" stroke="#f0f" stroke-width=".21"/>
<circle cx="21.4" cy="241.1" r=".45" fill="#f0f"/>
<circle cx="21.4" cy="241.1" r=".45" fill="none" stroke="#f0f" stroke-width=".21"/>
<circle cx="169.5" cy="222" r=".45" fill="#f0f"/>
<circle cx="169.5" cy="222" r=".45" fill="none" stroke="#f0f" stroke-width=".21"/>
<circle cx="169.5" cy="219.6" r=".46" fill="#f0f"/>
<circle cx="169.5" cy="219.6" r=".46" fill="none" stroke="#f0f" stroke-width=".21"/>
<text font-size="4.7" x="319.9" y="255.1">Aether Things Inc.</text>
<g font-size="4.5" fill="#00f">
<text x="169.5" y="30.6">LOCATE ALL TPs ON PRIMARY SIDE</text>
<text x="191" y="97.4">AUDMUX port 3</text>
<text x="186.2" y="138">AUDMUX port 4</text>
<text x="174.3" y="161.9">AUDMUX port 6</text>
</g>
<text font-size="4" x="300.8" y="261.2">PROJECT : SALINAS - MOTHER BOARD</text>
<text font-size="3.6" x="379.4" y="270.3">P1</text>
<text font-size="3.1" fill="#00f" x="169.5" y="7.3">Note: R348,R349,R350 place close to IMX6</text>
<text font-size="3.1" fill="#8000ff" x="152.8" y="103.2">Resister close to IMX6</text>
<g font-size="2.2">
<text x="126.1" y="59.2">1</text>
<text x="137.7" y="59.2">2</text>
<text x="185.7" y="57.8" transform="rotate(-90 185.7 57.8)">1</text>
<text x="195.2" y="57.8" transform="rotate(-90 195.2 57.8)">1</text>
<text x="204.8" y="57.8" transform="rotate(-90 204.8 57.8)">1</text>
<text x="214.4" y="57.8" transform="rotate(-90 214.4 57.8)">1</text>
<text x="126.1" y="61.6">1</text>
<text x="126.1" y="63.9">1</text>
<text x="137.7" y="61.6">2</text>
<text x="137.7" y="63.9">2</text>
<text x="126.1" y="66.3">1</text>
<text x="137.7" y="66.3">2</text>
<text x="87.6" y="92.6">J19</text>
<text x="87.6" y="95">J21</text>
<text x="128.5" y="92.6">1</text>
<text x="128.5" y="95">1</text>
<text x="87.6" y="97.4">J20</text>
<text x="87.6" y="99.7">H20</text>
<text x="87.6" y="102.2">H21</text>
<text x="87.6" y="104.5">J22</text>
<text x="87.6" y="106.9">H19</text>
<text x="157.1" y="106.9">1</text>
<text x="168.8" y="106.9">2</text>
<text x="276.5" y="102.2">1</text>
<text x="276.5" y="104.5">1</text>
<text x="87.6" y="111.7">B19</text>
<text x="276.5" y="109.3">1</text>
<text x="276.5" y="111.7">1</text>
<text x="87.6" y="114.1">D19</text>
<text x="87.6" y="118.9">AC13</text>
<text x="87.6" y="121.2">AD13</text>
<text x="87.6" y="123.6">E18</text>
<text x="116.5" y="123.6">1</text>
<text x="87.6" y="126">D18</text>
<text x="87.6" y="130.8">N19</text>
<text x="121.3" y="126">1</text>
<text x="128.5" y="130.8">1</text>
<text x="87.6" y="133.2">N20</text>
<text x="87.6" y="135.6">M19</text>
<text x="87.6" y="138">M21</text>
<text x="102.2" y="133.2">1</text>
<text x="102.2" y="138">1</text>
<text x="102.2" y="135.6">1</text>
<text x="113.8" y="133.2">2</text>
<text x="113.8" y="138">2</text>
<text x="113.8" y="135.6">2</text>
<text x="87.6" y="140.3">U19</text>
<text x="87.6" y="142.7">U20</text>
<text x="87.6" y="145.1">T20</text>
<text x="87.6" y="147.5">T21</text>
<text x="87.6" y="152.3">AB7</text>
<text x="87.6" y="154.7">AC8</text>
<text x="87.6" y="157.1">AD9</text>
<text x="87.6" y="159.4">AC9</text>
<text x="87.6" y="161.8">AC10</text>
<text x="87.6" y="166.6">AA7</text>
<text x="87.6" y="164.2">Y10</text>
<text x="87.6" y="169">AA10</text>
<text x="87.6" y="171.4">AD10</text>
<text x="87.6" y="173.8">W11</text>
<text x="87.6" y="176.1">W10</text>
<text x="173.8" y="209.6">1</text>
<text x="111.5" y="216.7">AA18</text>
<text x="111.5" y="219.1">AC19</text>
<text x="111.5" y="221.5">AD19</text>
<text x="111.5" y="223.9">AC22</text>
<text x="21" y="232.3" transform="rotate(-90 21 232.3)">1</text>
<text x="49.3" y="228.7">U14</text>
<text x="173.8" y="231.1">1</text>
<text x="21" y="239.2" transform="rotate(-90 21 239.2)">2</text>
<text x="111.5" y="235.8">AD18</text>
<text x="111.5" y="238.3">AC17</text>
<text x="111.5" y="240.6">AD17</text>
</g>
<g font-size="2.2" fill="#004080">
<text x="73.3" y="94.1">AUD_RXFS</text>
<text x="74.5" y="96.5">AUD_RXC</text>
<text x="74.5" y="98.9">AUD_RXD</text>
<text x="74.7" y="101.3">AUD_TXC</text>
<text x="73.5" y="103.7">AUD_TXFS</text>
<text x="74.7" y="106">AUD_TXD</text>
<text x="72" y="113.2">UART1_RXD</text>
<text x="73" y="108.5">AUD_MCLK</text>
<text x="72.2" y="115.6">UART1_TXD</text>
<text x="74.6" y="122.8">I2C1_SDA</text>
<text x="74.9" y="120.4">I2C1_SCL</text>
<text x="74.9" y="125.1">I2C2_SCL</text>
<text x="74.6" y="127.6">I2C2_SDA</text>
<text x="70.3" y="132.3">ECSPI1_SCLK</text>
<text x="70.4" y="134.7">ECSPI1_MOSI</text>
<text x="70.4" y="137.1">ECSPI1_MISO</text>
<text x="70.3" y="141.9">ECSPI2_SCLK</text>
<text x="71.9" y="139.5">ECSPI1_SS0</text>
<text x="70.4" y="144.3">ECSPI2_MOSI</text>
<text x="70.4" y="146.6">ECSPI2_MISO</text>
<text x="71.9" y="149">ECSPI2_SS0</text>
<text x="73.6" y="153.8">FEC_MDIO</text>
<text x="70.5" y="161">FEC_CRS_DV</text>
<text x="71.2" y="156.2">FEC_TX_CLK</text>
<text x="72.1" y="158.6">FEC_RX_ER</text>
<text x="73.5" y="163.4">FEC_RXD1</text>
<text x="73.8" y="165.7">FEC_TXD0</text>
<text x="72.3" y="172.9">FEC_TX_EN</text>
<text x="73.5" y="170.5">FEC_RXD0</text>
<text x="74.3" y="168.1">FEC_MDC</text>
<text x="69.6" y="177.7">FEC_REF_CLK</text>
<text x="73.8" y="175.3">FEC_TXD1</text>
<text x="90" y="218.3">USB_OTG1_VBUS</text>
<text x="92.9" y="220.6">USB_OTG1_DP</text>
<text x="91.2" y="225.4">USB_OTG1_CHD</text>
<text x="92.8" y="223.1">USB_OTG1_DN</text>
<text x="56.1" y="230.2">VDD_USB_CAP</text>
<text x="90" y="237.4">USB_OTG2_VBUS</text>
<text x="92.9" y="239.8">USB_OTG2_DP</text>
<text x="92.8" y="242.1">USB_OTG2_DN</text>
</g>
<g font-size="2.1" fill="#000080">
<text x="183.8" y="49.2">TP212</text>
<text x="193.4" y="49.2">TP213</text>
<text x="202.9" y="49.2">TP214</text>
<text x="212.5" y="49.2">TP219</text>
<text x="117" y="59.2">R348</text>
<text x="140.8" y="59.2">33/F_4</text>
<text x="117" y="61.6">R349</text>
<text x="117" y="64">R350</text>
<text x="140.8" y="61.6">33/F_4</text>
<text x="140.8" y="64">33/F_4</text>
<text x="117" y="66.4">R412</text>
<text x="140.8" y="66.4">33/F_4</text>
<text x="50.1" y="90.3">U6D</text>
<text x="134.9" y="92.7">TP77</text>
<text x="134.9" y="95">TP78</text>
<text x="150.4" y="107">R383</text>
<text x="171.9" y="107">10</text>
<text x="282.9" y="102.2">TP160</text>
<text x="282.9" y="104.6">TP161</text>
<text x="282.9" y="109.4">TP162</text>
<text x="282.9" y="111.8">TP163</text>
<text x="122.7" y="123.7">TP199</text>
<text x="127.5" y="126.1">TP200</text>
<text x="134.9" y="130.9">TP155</text>
<text x="95.5" y="133.3">R332</text>
<text x="95.5" y="135.6">R331</text>
<text x="117" y="133.3">0_4</text>
<text x="117" y="135.6">0_4</text>
<text x="95.5" y="138">R333</text>
<text x="117" y="138">0_4</text>
<text x="136.1" y="152.4">TP38</text>
<text x="136.1" y="154.7">TP32</text>
<text x="276.9" y="173.8">TP12</text>
<text x="136.1" y="178.6">TP10</text>
<text x="50.1" y="181">MCIMX6L8DVN10AA</text>
<text x="181.4" y="209.6">TP125</text>
<text x="54.9" y="214.4">U6J</text>
<text x="181.4" y="231.1">TP126</text>
<text x="23.9" y="235.9">C194</text>
<text x="23.9" y="238.3">0.22U/16V</text>
<text x="40.6" y="235.9">C192</text>
<text x="40.6" y="238.3">4.7U/6.3V_4</text>
<text x="54.9" y="245.4">MCIMX6L8DVN10AA</text>
</g>
<g font-size="2.1" fill="#f00">
<text x="150.9" y="59">IMX6_I2S3_TXD</text>
<text x="150.9" y="61.4">IMX6_I2S3_TXFS</text>
<text x="150.9" y="63.8">IMX6_I2S3_TXCLK</text>
<text x="150.9" y="66.2">IMX6_I2S3_RXD</text>
<text x="248.8" y="102">IMX6_FP_UART_RX</text>
<text x="248.8" y="104.4">IMX6_FP_UART_TX</text>
<text x="100.7" y="111.5">IMX6_FP_UART_RX</text>
<text x="100.7" y="113.9">IMX6_FP_UART_TX</text>
<text x="138.5" y="112.9">IMX6_FP_UART_RX</text>
<text x="160.9" y="112.9">11,13</text>
<text x="198.4" y="108.2">IMX6_AUDIO_MCLK</text>
<text x="221.1" y="108.2">2,18</text>
<text x="248.8" y="109.1">IMX6_FP_UART_RTS</text>
<text x="248.8" y="111.5">IMX6_FP_UART_CTS</text>
<text x="100.7" y="118.7">IMX6_FP_UART_RTS</text>
<text x="138.7" y="115.4">IMX6_FP_UART_TX</text>
<text x="160.7" y="115.4">11,13</text>
<text x="100.7" y="121.1">IMX6_FP_UART_CTS</text>
<text x="138.5" y="122.5">IMX6_FP_UART_CTS</text>
<text x="138.7" y="120.1">IMX6_FP_UART_RTS</text>
<text x="162.3" y="122.5">13</text>
<text x="162.6" y="120.1">13</text>
<text x="138.5" y="134.5">MIC_SCK</text>
<text x="138.5" y="136.8">MIC_WS</text>
<text x="149.7" y="136.8">13</text>
<text x="150.6" y="134.5">13</text>
<text x="138.5" y="139.2">MIC_SD</text>
<text x="138.7" y="141.6">AMP_PWR_ON</text>
<text x="138.7" y="144">MIC_EN</text>
<text x="149.2" y="139.2">13</text>
<text x="149.4" y="144">13</text>
<text x="156.6" y="141.6">16</text>
<text x="138.5" y="148.8">JACK_DET_GPIO</text>
<text x="158.7" y="148.8">11</text>
<text x="100.7" y="154.5">IMX6_I2S1_RXCLK</text>
<text x="100.7" y="152.1">IMX6_I2S1_RXFS</text>
<text x="107.9" y="156.9">IMX6_I2S3_RXD</text>
<text x="138.7" y="160.7">IMX6_I2S1_TXCLK</text>
<text x="159.5" y="160.7">18</text>
<text x="138.7" y="165.5">IMX6_I2S1_TXD</text>
<text x="138.7" y="163.1">IMX6_I2S1_TXFS</text>
<text x="156.8" y="165.5">18</text>
<text x="158" y="163.1">18</text>
<text x="100.7" y="171.2">DSP_RESET_N</text>
<text x="217.5" y="172.6">DSP_RESET_N</text>
<text x="235.6" y="172.6">18</text>
<text x="185.5" y="220.6">USBOTG1_D_L_P</text>
<text x="206" y="220.6">14</text>
<text x="185.5" y="223">USBOTG1_D_L_N</text>
<text x="206.3" y="223">14</text>
<text x="21.9" y="228.5">VDD_USB_CAP</text>
</g>
<g font-size="2.1">
<text x="114.6" y="75.9">BT_HCI_TX</text>
<text x="162.8" y="77.1">BT_HCI_TX</text>
<text x="176.7" y="77.1">15</text>
<text x="114.6" y="78.3">BT_HCI_RX</text>
<text x="162.8" y="79.5">BT_HCI_RX</text>
<text x="177.1" y="79.5">15</text>
<text x="105" y="146.1">GND</text>
<text x="138.9" y="158.3">IMX6_I2S1_RXD18</text>
<text x="134.2" y="209.2">+USBOTG1_PWR</text>
<text x="18.8" y="247.9">GND</text>
<text x="301.3" y="265.5">Page Name</text>
<text x="339" y="267">IMX6</text>
<text x="377.2" y="264.6">Rev</text>
<text x="298.9" y="270.6">Size</text>
<text x="305.8" y="270.6">Document Number</text>
<text x="339" y="271.7">&lt;Doc&gt;</text>
<text x="298.4" y="276.5">Date:</text>
<text x="307.5" y="276.5">Monday, December 15, 2014</text>
<text x="346.2" y="276.5">Sheet</text>
<text x="358.1" y="276.5">9</text>
<text x="365.3" y="276.5">of</text>
<text x="372.4" y="276.5">18</text>
</g>
<g font-size="2.1" fill="#00f">
<text x="54.9" y="99.5">AUDIO</text>
<text x="54.9" y="113.8">UART</text>
<text x="54.9" y="123.4">I2C</text>
<text x="54.9" y="140.1">SPI</text>
<text x="54.9" y="164">ENET</text>
<text x="78.8" y="228.5">ANATOP</text>
</g>
<g font-size="1.7">
<text x="40.6" y="1.8">5</text>
<text x="116.9" y="1.8">4</text>
<text x="193.3" y="1.8">3</text>
<text x="269.7" y="1.8">2</text>
<text x="346.2" y="1.8">1</text>
<text x=".6" y="38.2">D</text>
<text x="385" y="38.2">D</text>
<text x=".6" y="106.8">C</text>
<text x="385" y="106.8">C</text>
<text x=".6" y="175.5">B</text>
<text x="385" y="175.5">B</text>
<text x=".6" y="244.1">A</text>
<text x="385" y="244.1">A</text>
<text x="40.6" y="278.7">5</text>
<text x="116.9" y="278.7">4</text>
<text x="193.3" y="278.7">3</text>
<text x="269.7" y="278.7">2</text>
<text x="346.2" y="278.7">1</text>
</g>
</svg>
